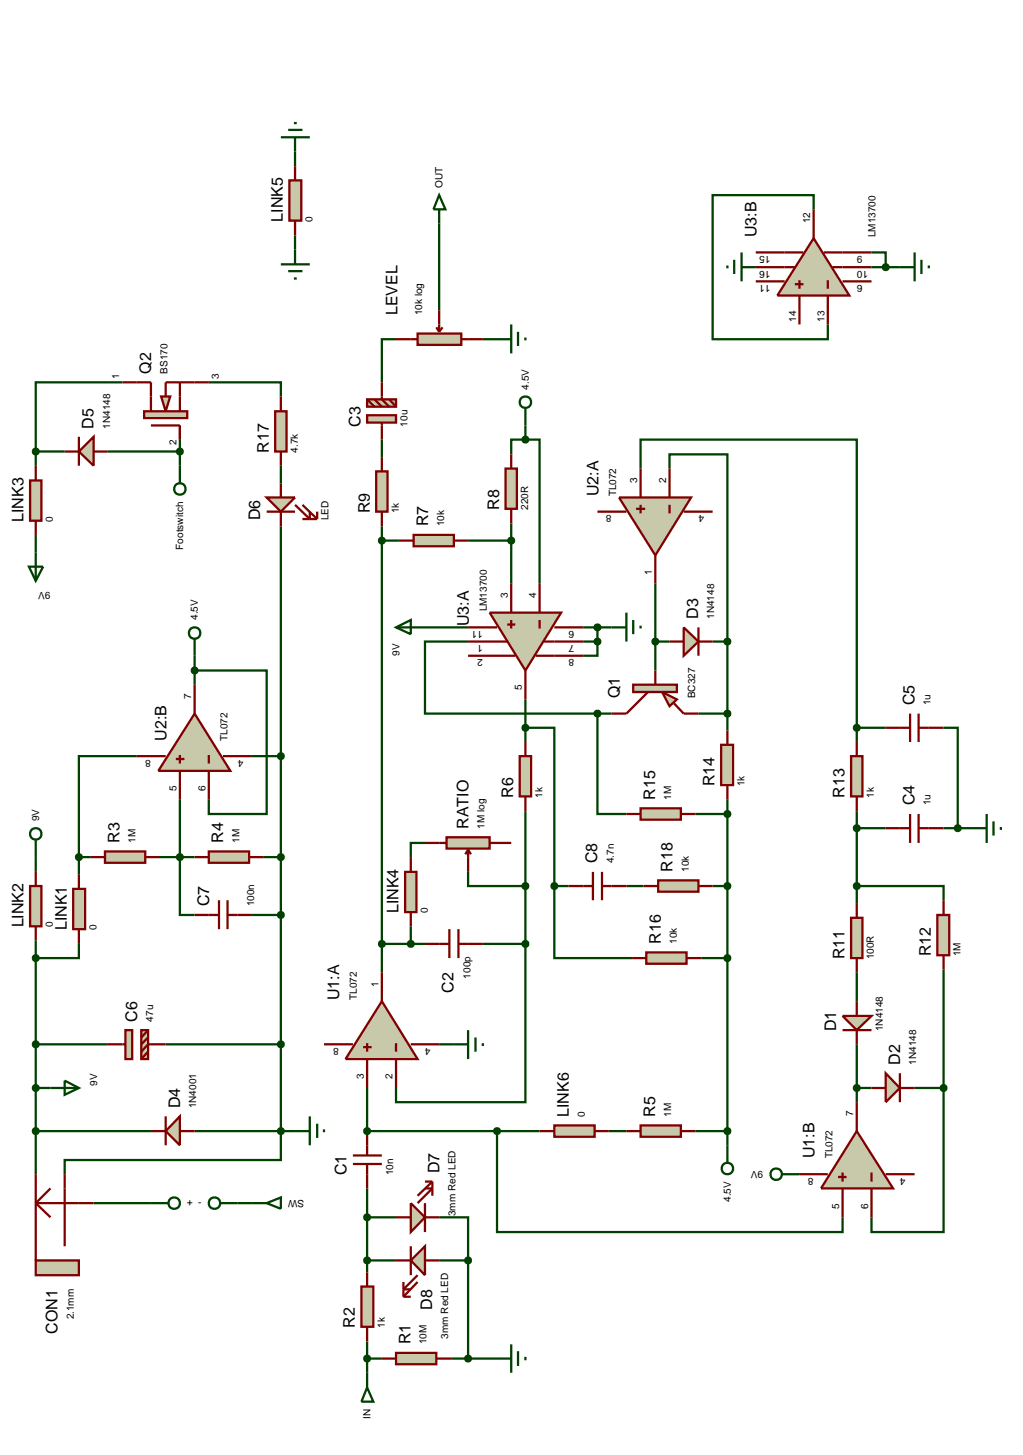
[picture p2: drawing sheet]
<svg xmlns="http://www.w3.org/2000/svg" width="180mm" height="257mm" viewBox="0 0 180 257" stroke-linecap="round" stroke-linejoin="round" font-family="sans-serif">
<g fill="none" stroke="#004000" stroke-width=".4">
<path d="M52 26.7v2.6M77.4 39.4v15.3M143.4 36.9v-2.5h-17.8v25.4h20.3v-2.6M52 41.5v2.5M69.8 59.8h-2.5v7.6M85.1 59.8h2.5M153.6 44.5h2.5v2.6M153.6 47.1h5M6.3 79.6v2.5M6.3 79.6h5.1M19 79.6h12.7M21.6 67.4h-15.3v12.2"/>
<path d="M31.7 77.5v4.6M36.8 67.4h12.7v2.5M67.3 77.5v3.1M92.6 77.5h-2.5v2.6M92.6 77.5h2.5v25.4M92.6 75v2.5M6.3 94.3v3.1M49.5 92.8v111.7h-38.1v2.5M49.5 82.1v3.1M67.3 95.3h3M67.3 92.8v78.6M82.5 95.3h7.6"/>
<path d="M90.1 92.3v10.6M112.9 82.6v-5.1h38.1v50.8M118 82.6v-2.5h10.2v33M34.3 118.2h12.7v25.3h-10.2v-2.5M34.3 115.6v5.1M74.9 110.6h7.6M82.5 113.1h-7.6v12.7h30.4M102.8 113.1h2.5M102.8 110.6h5M105.3 113.1v2.5h-2.5M105.3 110.6v2.5M115.5 102.9v15.3"/>
<path d="M115.5 113.1h2.5M125.6 113.1h2.6M128.2 113.1v15.7M24.1 133.3h-10.2v17.8M44.4 133.3h5.1M92.6 128.3h5.1v27.9M92.6 123.3v7.5M105.3 125.8v17.7h5.1M105.3 125.8h2.5M123.1 125.8h5.1M151 128.3v2.5M151 128.3h5.1"/>
<path d="M166.3 128.3h2.5v17.7M6.3 151.1v2.6M13.9 151.1h2.1M13.9 151.1v3.1M28.2 151.1h6.1M31.7 141v20.3h2.6M46.5 151.1h3M74.9 148.6h-2.5v2.5M82.5 153.7v2.5h10.1M92.6 143v23.4M97.7 156.2v12.7h13.7M97.7 156.2h2.5"/>
<path d="M110.4 156.2h3M122.6 143.5h5.6M125.6 156.2h2.6M128.2 141v60.9M151 156.2h15.3v2.5M151 143v16.2M151 146h5.1M166.3 146h5M6.3 165.8v41.2M13.9 166.4v2.5h-7.6M44.4 161.3h5.1M67.3 166.4h7.6"/>
<path d="M72.4 163.3v3.1M85.1 166.4h7.5M92.6 166.4v27.9h-22.8v-2.5M123.6 168.9h4.6M151 171.4v5.1M166.3 170.9v20.9M6.3 199.4h20.3M6.3 184.1h12.7M6.3 191.8h2.6M29.2 184.1h20.3M34.3 199.4h17.7M64.7 191.8v7.6h30.4"/>
<path d="M77.4 184.1h2.6M87.6 199.4v17.8h60.9v-2.6M107.3 199.4h3.1M122.6 199.4h5.6M151 184.1v10.2M151 191.8h2.6M161.2 191.8h5.1M166.3 191.8v25.4h-12.7v-2.6M16.5 212.1h10.1M41.9 212.1h2.5M64.7 209.5v14.8M64.7 214.6h5.1"/>
<path d="M77.4 214.6h5.1v7.6M64.7 239.5h2.6M64.7 236.5v5.5M64.7 222.2h5.1M77.4 222.2h5.1M79.5 239.5h8.1M82.5 222.2v17.3"/>
</g>
<path d="M86.3 108h12.6l-6.3 10.2z" fill="#c8c8aa" stroke="#800000" stroke-width=".4"/>
<path d="M82.5 113.1h6.9M82.5 115.6h8.3M82.5 110.6h5.1M89.4 110.1h1.4M90.1 102.9v5.1M90.1 109.3v1.5M92.6 118.2v5.1M94.4 115.6h8.4M95.1 102.9v5.1M95.1 109.3v1.5M95.9 113.1h6.9M97.7 110.6h5.1" fill="none" stroke="#800000" stroke-width=".4"/>
<path d="M69.8 238.5h7.1v2h-7.1z" fill="#c8c8aa" stroke="#800000" stroke-width=".4"/>
<path d="M67.3 239.5h2.5M76.9 239.5h2.6" fill="none" stroke="#800000" stroke-width=".4"/>
<path d="M63.7 226.8h2.1v7.1h-2.1z" fill="#c8c8aa" stroke="#800000" stroke-width=".4"/>
<path d="M64.7 224.3v2.5M64.7 233.9v2.6" fill="none" stroke="#800000" stroke-width=".4"/>
<path d="M66.3 83.1h2v7.1h-2z" fill="#c8c8aa" stroke="#800000" stroke-width=".4"/>
<path d="M67.3 80.6v2.5M67.3 90.2v2.6M64.7 199.4v4.3M62.2 203.7h5.1M62.2 205.2h5.1M64.7 205.2v4.3" fill="none" stroke="#800000" stroke-width=".4"/>
<path d="M87.6 239.5h2.5M90.1 237v5M91.3 238.2v2.6M92.6 239.2v.6" fill="none" stroke="#004000" stroke-width=".4"/>
<path d="M72.9 94.3h7.1v2h-7.1z" fill="#c8c8aa" stroke="#800000" stroke-width=".4"/>
<path d="M70.3 95.3h2.6M80 95.3h2.5" fill="none" stroke="#800000" stroke-width=".4"/>
<path d="M89.1 82.6h2v7.1h-2z" fill="#c8c8aa" stroke="#800000" stroke-width=".4"/>
<path d="M90.1 80.1v2.5M90.1 89.7v2.6M74.9 166.4h4.3M79.2 163.8v5.1M80.8 163.8v5.1M80.8 166.4h4.3" fill="none" stroke="#800000" stroke-width=".4"/>
<path d="M148.5 179.1h5.1l-2.6 2.5z" fill="#c8c8aa" stroke="#800000" stroke-width=".4"/>
<path d="M151 176.5v2.6M148.5 181.6h5.1M151 181.6v2.5" fill="none" stroke="#800000" stroke-width=".4"/>
<path d="M156.1 189.2l2.5 2.6-2.5 2.5z" fill="#c8c8aa" stroke="#800000" stroke-width=".4"/>
<path d="M153.6 191.8h2.5M158.6 189.2v5.1M158.6 191.8h2.6" fill="none" stroke="#800000" stroke-width=".4"/>
<path d="M165.2 161.3h2.1v7.1h-2.1z" fill="#c8c8aa" stroke="#800000" stroke-width=".4"/>
<path d="M166.3 158.7v2.6M166.3 168.4v2.5" fill="none" stroke="#800000" stroke-width=".4"/>
<path d="M150 133.3h2v7.1h-2z" fill="#c8c8aa" stroke="#800000" stroke-width=".4"/>
<path d="M151 130.8v2.5M151 140.4v2.6" fill="none" stroke="#800000" stroke-width=".4"/>
<path d="M150.5 128.3l.5 .5-.3-.1zM150.7 127.9l.3-.1-.5 .5zM151 127.8l.4 .2 .1 .3zM151.5 128.3l-.1 .3-.4 .2z" fill="#004000" stroke="#004000" stroke-width=".4"/>
<path d="M150.5 128.3l.5-.5 .5 .5-.5 .5z" fill="#004000"/>
<path d="M77.4 34.4l1.1 2.5h-2.1zM77.4 36.9v2.5M64.7 244.6l1.1 2.5h-2.1zM64.7 242v2.6" fill="none" stroke="#004000" stroke-width=".4"/>
<path d="M6.3 222.2h7.6v2.6h-7.6z" fill="#c8c8aa" stroke="#800000" stroke-width=".4"/>
<path d="M6.3 212.1h10.2M6.3 212.1l2.6 2.5M6.3 207v15.2M8.9 209.5l-2.6 2.6M11.4 207v12.7" fill="none" stroke="#800000" stroke-width=".4"/>
<g fill="#c8c8aa" stroke="#800000" stroke-width=".4">
<path d="M22.1 181.6h1.2v5.1h-1.2z"/>
<path d="M24.9 181.6h1.2v5.1h-1.2z"/>
</g>
<path d="M19 184.1h3.1M26.1 181.6l-1.2 1.3M26.1 182.9l-1.2 1.2M26.1 185.4l-1.2 1.3M29.2 184.1h-3.1l-1.2 1.3" fill="none" stroke="#800000" stroke-width=".4"/>
<path d="M5.8 199.4l.5 .5-.3-.1zM6 199l.3-.1-.5 .5zM6.3 198.9l.4 .2 .1 .3zM6.8 199.4l-.2 .4-.3 .1z" fill="#004000" stroke="#004000" stroke-width=".4"/>
<path d="M6.3 198.9l.5 .5-.5 .5-.5-.5z" fill="#004000"/>
<path d="M49 199.4l.5 .5-.3-.1zM49.2 199l.3-.1-.5 .5zM49.5 198.9l.3 .1 .2 .4zM49.5 199.9l.5-.5-.2 .4z" fill="#004000" stroke="#004000" stroke-width=".4"/>
<path d="M49.5 198.9l.5 .5-.5 .5-.5-.5z" fill="#004000"/>
<path d="M8.9 191.8h5M11.4 190.5l2.5 1.3-2.5 1.2zM52 199.4h2.6M54.6 196.8v5.1M55.9 198.1v2.5M57.1 199.1v.5" fill="none" stroke="#004000" stroke-width=".4"/>
<path d="M66.8 95.3l.5 .5-.4-.2zM66.9 95l.4-.2-.5 .5zM67.3 94.8l.3 .1 .2 .4zM67.8 95.3l-.1 .3-.4 .2z" fill="#004000" stroke="#004000" stroke-width=".4"/>
<path d="M66.8 95.3l.5-.5 .5 .5-.5 .5z" fill="#004000"/>
<path d="M18.5 150.1h7.1v2h-7.1z" fill="#c8c8aa" stroke="#800000" stroke-width=".4"/>
<path d="M16 151.1h2.5M25.6 151.1h2.6" fill="none" stroke="#800000" stroke-width=".4"/>
<path d="M36.8 150.1h7.1v2h-7.1z" fill="#c8c8aa" stroke="#800000" stroke-width=".4"/>
<path d="M34.3 151.1h2.5M43.9 151.1h2.6" fill="none" stroke="#800000" stroke-width=".4"/>
<path d="M31.2 151.1l.5 .5-.3-.1zM31.3 150.8l.4-.2-.5 .5zM31.7 150.6l.4 .2 .1 .3zM32.2 151.1l-.1 .3-.4 .2z" fill="#004000" stroke="#004000" stroke-width=".4"/>
<path d="M31.2 151.1l.5-.5 .5 .5-.5 .5z" fill="#004000"/>
<path d="M49 151.1l.5 .5-.4-.2zM49.2 150.7l.3-.1-.5 .5zM49.5 150.6l.3 .1 .2 .4zM50 151.1l-.1 .3-.4 .2z" fill="#004000" stroke="#004000" stroke-width=".4"/>
<path d="M49 151.1l.5-.5 .5 .5-.5 .5z" fill="#004000"/>
<path d="M5.8 184.1l.5 .5-.3-.1zM6 183.7l.3-.1-.5 .5zM6.3 183.6l.4 .2 .1 .3zM6.8 184.1l-.2 .4-.3 .1z" fill="#004000" stroke="#004000" stroke-width=".4"/>
<path d="M5.8 184.1l.5-.5 .5 .5-.5 .5z" fill="#004000"/>
<g fill="none" stroke="#004000" stroke-width=".4">
<path d="M34.3 112.6v3"/>
<circle cx="34.3" cy="111.6" r="1.01"/>
</g>
<path d="M150.5 191.8l.5 .5-.3-.1zM150.7 191.4l.3-.1-.5 .5zM151 191.3l.4 .2 .1 .3zM151.5 191.8l-.1 .3-.4 .2z" fill="#004000" stroke="#004000" stroke-width=".4"/>
<path d="M151 191.3l.5 .5-.5 .5-.5-.5z" fill="#004000"/>
<path d="M165.8 191.8l.5 .5-.4-.2zM166 191.4l.3-.1-.5 .5zM166.3 191.3l.3 .1 .2 .4zM166.8 191.8l-.1 .3-.4 .2z" fill="#004000" stroke="#004000" stroke-width=".4"/>
<path d="M166.3 191.3l.5 .5-.5 .5-.5-.5z" fill="#004000"/>
<g fill="none" stroke="#004000" stroke-width=".4">
<path d="M128.2 201.9v3.1"/>
<circle cx="128.2" cy="206" r="1.01"/>
</g>
<g fill="#c8c8aa" stroke="#800000" stroke-width=".4">
<path d="M116.7 122l2.6 1.3-1.3 1.2z"/>
<path d="M111.6 120.7h7.7v1.3h-7.7z"/>
</g>
<path d="M115.5 118.2v2.5M114.2 122l-3.8 3.8h-2.6M118.8 124l1.7 1.8h2.6" fill="none" stroke="#800000" stroke-width=".4"/>
<path d="M31.7 196.8v5.1l-2.5-2.5z" fill="#c8c8aa" stroke="#800000" stroke-width=".4"/>
<path d="M26.6 199.4h2.6M29.2 196.8v5.1M31.7 199.4h2.6" fill="none" stroke="#800000" stroke-width=".4"/>
<path d="M49 184.1l.5 .5-.3-.1zM49.2 183.7l.3-.1-.5 .5zM49.5 183.6l.3 .1 .2 .4zM49.5 184.6l.5-.5-.2 .4z" fill="#004000" stroke="#004000" stroke-width=".4"/>
<path d="M49.5 183.6l.5 .5-.5 .5-.5-.5z" fill="#004000"/>
<path d="M127.1 131.3h2.1v7.1h-2.1z" fill="#c8c8aa" stroke="#800000" stroke-width=".4"/>
<path d="M128.2 128.8v2.5M128.2 138.4v2.6" fill="none" stroke="#800000" stroke-width=".4"/>
<path d="M113.9 167.9h7.1v2h-7.1z" fill="#c8c8aa" stroke="#800000" stroke-width=".4"/>
<path d="M111.4 168.9h2.5M121 168.9h2.6" fill="none" stroke="#800000" stroke-width=".4"/>
<g fill="none" stroke="#004000" stroke-width=".4">
<path d="M92.6 72v3"/>
<circle cx="92.6" cy="70.9" r="1.01"/>
</g>
<path d="M92.1 77.5l.5 .5-.4-.2zM92.2 77.2l.4-.2-.5 .5zM92.6 77l.4 .2 .1 .3zM93.1 77.5l-.1 .3-.4 .2z" fill="#004000" stroke="#004000" stroke-width=".4"/>
<path d="M92.1 77.5l.5-.5 .5 .5-.5 .5z" fill="#004000"/>
<path d="M112.9 142.5h7.1v2h-7.1z" fill="#c8c8aa" stroke="#800000" stroke-width=".4"/>
<path d="M110.4 143.5h2.5M120 143.5h2.6" fill="none" stroke="#800000" stroke-width=".4"/>
<path d="M127.7 125.8l.5 .5-.4-.2zM127.9 125.4l.3-.1-.5 .5zM128.2 125.3l.4 .2 .1 .3zM128.7 125.8l-.1 .3-.4 .2z" fill="#004000" stroke="#004000" stroke-width=".4"/>
<path d="M128.2 125.3l.5 .5-.5 .5-.5-.5z" fill="#004000"/>
<path d="M66.8 166.4l.5 .5-.4-.2zM67 166l.3-.1-.5 .5zM67.3 165.9l.4 .2 .1 .3zM67.8 166.4l-.1 .3-.4 .2z" fill="#004000" stroke="#004000" stroke-width=".4"/>
<path d="M67.3 165.9l.5 .5-.5 .5-.5-.5z" fill="#004000"/>
<path d="M150 161.8h2v7.1h-2z" fill="#c8c8aa" stroke="#800000" stroke-width=".4"/>
<path d="M151 159.2v2.6M151 168.9v2.5" fill="none" stroke="#800000" stroke-width=".4"/>
<path d="M150.5 146l.5 .5-.3-.1zM150.7 145.6l.3-.1-.5 .5zM151 145.5l.4 .2 .1 .3zM151 146.5l.5-.5-.1 .3z" fill="#004000" stroke="#004000" stroke-width=".4"/>
<path d="M151 145.5l.5 .5-.5 .5-.5-.5z" fill="#004000"/>
<path d="M150.5 156.2l.5 .5-.3-.1zM150.7 155.8l.3-.1-.5 .5zM151 155.7l.4 .2 .1 .3zM151 156.7l.5-.5-.1 .3z" fill="#004000" stroke="#004000" stroke-width=".4"/>
<path d="M150.5 156.2l.5-.5 .5 .5-.5 .5z" fill="#004000"/>
<path d="M120.5 110.6l2.6 2.5-2.6 2.5z" fill="#c8c8aa" stroke="#800000" stroke-width=".4"/>
<path d="M118 113.1h2.5M123.1 110.6v5M123.1 113.1h2.5" fill="none" stroke="#800000" stroke-width=".4"/>
<path d="M115 113.1l.5 .5-.4-.2zM115.2 112.7l.3-.1-.5 .5zM115.5 112.6l.4 .2 .1 .3zM115.5 113.6l.5-.5-.1 .3z" fill="#004000" stroke="#004000" stroke-width=".4"/>
<path d="M115.5 112.6l.5 .5-.5 .5-.5-.5z" fill="#004000"/>
<path d="M127.7 113.1l.5 .5-.4-.2zM127.9 112.7l.3-.1-.5 .5zM128.2 112.6l.4 .2 .1 .3zM128.7 113.1l-.1 .3-.4 .2z" fill="#004000" stroke="#004000" stroke-width=".4"/>
<path d="M128.2 112.6l.5 .5-.5 .5-.5-.5z" fill="#004000"/>
<path d="M49 133.3l.5 .5-.3-.1zM49.2 132.9l.3-.1-.5 .5zM49.5 132.8l.4 .2 .1 .3zM49.5 133.8l.5-.5-.2 .4z" fill="#004000" stroke="#004000" stroke-width=".4"/>
<path d="M49.5 132.8l.5 .5-.5 .5-.5-.5z" fill="#004000"/>
<path d="M48.5 72.5h2v7.1h-2z" fill="#c8c8aa" stroke="#800000" stroke-width=".4"/>
<path d="M49.5 69.9v2.6M49.5 79.6v2.5" fill="none" stroke="#800000" stroke-width=".4"/>
<path d="M47 87.7h5l-2.5 2.5z" fill="#c8c8aa" stroke="#800000" stroke-width=".4"/>
<path d="M47 90.2h5M49.5 85.2v2.5M49.5 90.2v2.6M52 89l2.6 2.5v-1.3M53.3 89l2.6 2.5M53.3 91.5h2.6M55.9 90.2v1.3" fill="none" stroke="#800000" stroke-width=".4"/>
<path d="M91.6 133.3h2v7.1h-2z" fill="#c8c8aa" stroke="#800000" stroke-width=".4"/>
<path d="M92.6 130.8v2.5M92.6 140.4v2.6" fill="none" stroke="#800000" stroke-width=".4"/>
<path d="M104.8 125.8l.5 .5-.3-.1zM105 125.4l.3-.1-.5 .5zM105.3 125.3l.4 .2 .1 .3zM105.3 126.3l.5-.5-.1 .3z" fill="#004000" stroke="#004000" stroke-width=".4"/>
<path d="M104.8 125.8l.5-.5 .5 .5-.5 .5z" fill="#004000"/>
<path d="M69.8 110.6l2.6-1.3v2.5zM69.8 110.6h5.1M107.8 110.6h2.6M110.4 108v5.1M111.6 109.3v2.5M112.9 110.3v.5" fill="none" stroke="#004000" stroke-width=".4"/>
<path d="M67.3 176.5l6.3 10.2h-12.7z" fill="#c8c8aa" stroke="#800000" stroke-width=".4"/>
<path d="M67.3 171.4v5.1M57.1 184.1h5.1M64 184.6h1.5M64.7 183.9v1.5M64.7 186.7v5.1M69.8 183.9v1.5M69.8 186.7v5.1M72.4 184.1h5" fill="none" stroke="#800000" stroke-width=".4"/>
<path d="M151 199.4l6.4 10.1h-12.7z" fill="#c8c8aa" stroke="#800000" stroke-width=".4"/>
<path d="M151 194.3v5.1M140.9 207h5M147.7 207.5h1.5M148.5 206.7v1.6M148.5 209.5v5.1M153.6 206.7v1.6M153.6 209.5v5.1M156.1 207h5.1" fill="none" stroke="#800000" stroke-width=".4"/>
<path d="M80 184.1h2.5M82.5 181.6v5.1M83.8 182.9v2.5M85.1 183.9v.5" fill="none" stroke="#004000" stroke-width=".4"/>
<path d="M109.1 87.7h12.7l-6.3 10.2z" fill="#c8c8aa" stroke="#800000" stroke-width=".4"/>
<path d="M105.3 90.2h5.1M112.1 89.7h1.6M112.9 82.6v5.1M112.9 89v1.5M115.5 97.9v5M118 82.6v5.1M118 89v1.5M120.5 90.2h5.1" fill="none" stroke="#800000" stroke-width=".4"/>
<path d="M34.3 125.8l6.3 10.1h-12.7z" fill="#c8c8aa" stroke="#800000" stroke-width=".4"/>
<path d="M24.1 133.3h5.1M31 133.8h1.5M31.7 133.1v1.5M31.7 135.9v5.1M34.3 120.7v5.1M36.8 133.1v1.5M36.8 135.9v5.1M39.3 133.3h5.1" fill="none" stroke="#800000" stroke-width=".4"/>
<path d="M33.8 118.2l.5 .5-.3-.1zM34 117.8l.3-.1-.5 .5zM34.3 117.7l.4 .2 .1 .3zM34.3 118.7l.5-.5-.1 .3z" fill="#004000" stroke="#004000" stroke-width=".4"/>
<path d="M34.3 117.7l.5 .5-.5 .5-.5-.5z" fill="#004000"/>
<path d="M38.6 158.7v5.1M40.1 158.7v5.1M34.3 161.3h4.3M40.1 161.3h4.3" fill="none" stroke="#800000" stroke-width=".4"/>
<path d="M143.4 42l6.3 10.1h-12.7z" fill="#c8c8aa" stroke="#800000" stroke-width=".4"/>
<path d="M143.4 36.9v5.1M133.2 47.1h6.9M133.2 44.5h8.4M133.2 49.6h5.1M140.1 50.1h1.5M140.9 49.4v1.5M140.9 52.1v5.1M145.2 44.5h8.4M145.9 49.4v1.5M145.9 52.1v5.1M146.7 47.1h6.9M148.5 49.6h5.1" fill="none" stroke="#800000" stroke-width=".4"/>
<path d="M128.2 46.8v.5M129.4 45.8v2.5M130.7 47.1h2.5M130.7 44.5v5.1" fill="none" stroke="#004000" stroke-width=".4"/>
<path d="M92.1 166.4l.5 .5-.4-.2zM92.2 166.1l.4-.2-.5 .5zM92.6 165.9l.4 .2 .1 .3zM93.1 166.4l-.1 .3-.4 .2z" fill="#004000" stroke="#004000" stroke-width=".4"/>
<path d="M92.1 166.4l.5-.5 .5 .5-.5 .5z" fill="#004000"/>
<path d="M158.6 47.1h2.6M161.2 44.5v5.1M162.4 45.8v2.5M163.7 46.8v.5" fill="none" stroke="#004000" stroke-width=".4"/>
<path d="M155.6 47.1l.5 .5-.3-.1zM155.7 46.8l.4-.2-.5 .5zM156.1 46.6l.3 .1 .2 .4zM156.6 47.1l-.1 .3-.4 .2z" fill="#004000" stroke="#004000" stroke-width=".4"/>
<path d="M155.6 47.1l.5-.5 .5 .5-.5 .5z" fill="#004000"/>
<path d="M104.8 113.1l.5 .5-.3-.1zM105 112.7l.3-.1-.5 .5zM105.3 112.6l.4 .2 .1 .3zM105.3 113.6l.5-.5-.1 .3z" fill="#004000" stroke="#004000" stroke-width=".4"/>
<path d="M105.3 112.6l.5 .5-.5 .5-.5-.5z" fill="#004000"/>
<path d="M104.8 110.6l.5 .5-.4-.2zM104.9 110.3l.4-.2-.5 .5zM105.3 110.1l.3 .1 .2 .4zM105.8 110.6l-.1 .3-.4 .2z" fill="#004000" stroke="#004000" stroke-width=".4"/>
<path d="M104.8 110.6l.5-.5 .5 .5-.5 .5z" fill="#004000"/>
<path d="M156.1 128.3h4.3M160.4 125.8v5M161.9 125.8v5M161.9 128.3h4.4M156.1 146h4.3M160.4 143.5v5.1M161.9 143.5v5.1M161.9 146h4.4" fill="none" stroke="#800000" stroke-width=".4"/>
<g fill="none" stroke="#004000" stroke-width=".4">
<path d="M26.6 212.1h3.1M38.8 212.1h3.1"/>
<circle cx="30.7" cy="212.1" r="1.01"/>
<circle cx="37.8" cy="212.1" r="1.01"/>
</g>
<path d="M168.3 146l.5 .5-.3-.1zM168.4 145.7l.4-.2-.5 .5zM168.8 145.5l.4 .2 .1 .3zM168.8 146.5l.5-.5-.1 .3z" fill="#004000" stroke="#004000" stroke-width=".4"/>
<path d="M168.3 146l.5-.5 .5 .5-.5 .5z" fill="#004000"/>
<path d="M5.3 156.2h2v7.1h-2z" fill="#c8c8aa" stroke="#800000" stroke-width=".4"/>
<path d="M6.3 153.7v2.5M6.3 163.3v2.5" fill="none" stroke="#800000" stroke-width=".4"/>
<g fill="none" stroke="#004000" stroke-width=".4">
<path d="M6.3 148.1v3M137.8 207h3.1"/>
<circle cx="6.3" cy="147" r="1.01"/>
<circle cx="136.8" cy="207" r="1.01"/>
</g>
<path d="M12.9 156.7h2.1v7.1h-2.1z" fill="#c8c8aa" stroke="#800000" stroke-width=".4"/>
<path d="M13.9 154.2v2.5M13.9 163.8v2.6" fill="none" stroke="#800000" stroke-width=".4"/>
<path d="M171.3 146h2.6M173.9 143.5v5.1M175.1 144.8v2.5M176.4 145.8v.5" fill="none" stroke="#004000" stroke-width=".4"/>
<path d="M64.2 239.5l.5 .5-.3-.1zM64.4 239.1l.3-.1-.5 .5zM64.7 239l.3 .1 .2 .4zM65.2 239.5l-.2 .4-.3 .1z" fill="#004000" stroke="#004000" stroke-width=".4"/>
<path d="M64.7 239l.5 .5-.5 .5-.5-.5z" fill="#004000"/>
<path d="M64.2 199.4l.5 .5-.3-.1zM64.4 199l.3-.1-.5 .5zM64.7 198.9l.4 .2 .1 .3zM65.2 199.4l-.2 .4-.3 .1z" fill="#004000" stroke="#004000" stroke-width=".4"/>
<path d="M64.7 198.9l.5 .5-.5 .5-.5-.5z" fill="#004000"/>
<path d="M127.7 143.5l.5 .5-.4-.2zM127.8 143.2l.4-.2-.5 .5zM128.2 143l.4 .2 .1 .3zM128.7 143.5l-.1 .3-.4 .2z" fill="#004000" stroke="#004000" stroke-width=".4"/>
<path d="M127.7 143.5l.5-.5 .5 .5-.5 .5z" fill="#004000"/>
<path d="M5.8 191.8l.5 .5-.3-.1zM5.9 191.5l.4-.2-.5 .5zM6.3 191.3l.3 .1 .2 .4zM6.8 191.8l-.1 .3-.4 .2z" fill="#004000" stroke="#004000" stroke-width=".4"/>
<path d="M5.8 191.8l.5-.5 .5 .5-.5 .5z" fill="#004000"/>
<path d="M13.4 151.1l.5 .5-.4-.2zM13.6 150.7l.3-.1-.5 .5zM13.9 150.6l.4 .2 .1 .3zM14.4 151.1l-.1 .3-.4 .2z" fill="#004000" stroke="#004000" stroke-width=".4"/>
<path d="M13.4 151.1l.5-.5 .5 .5-.5 .5z" fill="#004000"/>
<path d="M5.8 168.9l.5 .5-.3-.1zM5.9 168.6l.4-.2-.5 .5zM6.3 168.4l.3 .1 .2 .4zM6.8 168.9l-.2 .4-.3 .1z" fill="#004000" stroke="#004000" stroke-width=".4"/>
<path d="M5.8 168.9l.5-.5 .5 .5-.5 .5z" fill="#004000"/>
<path d="M49 161.3l.5 .5-.3-.1zM49.2 160.9l.3-.1-.5 .5zM49.5 160.8l.4 .2 .1 .3zM49.5 161.8l.5-.5-.2 .4z" fill="#004000" stroke="#004000" stroke-width=".4"/>
<path d="M49.5 160.8l.5 .5-.5 .5-.5-.5z" fill="#004000"/>
<path d="M44.4 212.1h2.6M47 212.1l2.5-1v2z" fill="none" stroke="#004000" stroke-width=".4"/>
<path d="M13.9 79.6l2.6-2.6v5.1z" fill="#c8c8aa" stroke="#800000" stroke-width=".4"/>
<path d="M11.4 79.6h2.5M13.9 77v5.1M16.5 79.6h2.5" fill="none" stroke="#800000" stroke-width=".4"/>
<g fill="none" stroke="#004000" stroke-width=".4">
<path d="M31.7 82.1v3.1"/>
<circle cx="31.7" cy="86.2" r="1.01"/>
</g>
<path d="M31.2 79.6l.5 .5-.3-.1zM31.3 79.3l.4-.2-.5 .5zM31.7 79.1l.4 .2 .1 .3zM32.2 79.6l-.1 .3-.4 .2z" fill="#004000" stroke="#004000" stroke-width=".4"/>
<path d="M31.2 79.6l.5-.5 .5 .5-.5 .5z" fill="#004000"/>
<path d="M73.6 58.8h7.7v2h-7.7z" fill="#c8c8aa" stroke="#800000" stroke-width=".4"/>
<path d="M69.8 59.8h3.8M76.9 57.7l.5 .8M77.4 54.7v3.8M78 57.7l-.6 .8M81.3 59.8h3.8" fill="none" stroke="#800000" stroke-width=".4"/>
<path d="M87.6 59.8h2.5M90.1 57.2v5.1M91.3 58.5v2.5M92.6 59.5v.5" fill="none" stroke="#004000" stroke-width=".4"/>
<path d="M112.9 198.4h7.1v2h-7.1z" fill="#c8c8aa" stroke="#800000" stroke-width=".4"/>
<path d="M110.4 199.4h2.5M120 199.4h2.6" fill="none" stroke="#800000" stroke-width=".4"/>
<path d="M127.7 199.4l.5 .5-.4-.2zM127.9 199l.3-.1-.5 .5zM128.2 198.9l.4 .2 .1 .3zM128.7 199.4l-.1 .3-.4 .2z" fill="#004000" stroke="#004000" stroke-width=".4"/>
<path d="M128.2 198.9l.5 .5-.5 .5-.5-.5z" fill="#004000"/>
<g fill="#c8c8aa" stroke="#800000" stroke-width=".4">
<path d="M64.7 73.2h5.1v1.3h-5.1z"/>
<path d="M64.7 70.4h5.1v1.3h-5.1z"/>
</g>
<path d="M64.7 70.4l1.3 1.3M66 70.4l1.3 1.3M67.3 67.4v3l1.3 1.3M67.3 74.5v3M68.6 70.4l1.2 1.3" fill="none" stroke="#800000" stroke-width=".4"/>
<path d="M5.3 84.7h2v7.1h-2z" fill="#c8c8aa" stroke="#800000" stroke-width=".4"/>
<path d="M6.3 82.1v2.6M6.3 91.8v2.5" fill="none" stroke="#800000" stroke-width=".4"/>
<path d="M5.8 79.6l.5 .5-.3-.1zM5.9 79.3l.4-.2-.5 .5zM6.3 79.1l.4 .2 .1 .3zM6.8 79.6l-.1 .3-.4 .2z" fill="#004000" stroke="#004000" stroke-width=".4"/>
<path d="M5.8 79.6l.5-.5 .5 .5-.5 .5z" fill="#004000"/>
<path d="M51 31.8h2.1v7.1h-2.1z" fill="#c8c8aa" stroke="#800000" stroke-width=".4"/>
<path d="M52 29.3v2.5M52 38.9v2.6" fill="none" stroke="#800000" stroke-width=".4"/>
<path d="M49.5 24.2h5.1M50.8 22.9h2.5M51.8 21.7h.5M52 24.2v2.5M49.5 46.6h5.1M50.8 47.8h2.5M51.8 49.1h.5M52 44v2.6M5.1 99.9h2.5l-1.3 2.5zM6.3 97.4v5" fill="none" stroke="#004000" stroke-width=".4"/>
<path d="M92.1 128.3l.5 .5-.4-.2zM92.2 128l.4-.2-.5 .5zM92.6 127.8l.4 .2 .1 .3zM93.1 128.3l-.1 .3-.4 .2z" fill="#004000" stroke="#004000" stroke-width=".4"/>
<path d="M92.1 128.3l.5-.5 .5 .5-.5 .5z" fill="#004000"/>
<path d="M97.7 198.4h7.1v2h-7.1z" fill="#c8c8aa" stroke="#800000" stroke-width=".4"/>
<path d="M95.1 199.4h2.6M104.8 199.4h2.5" fill="none" stroke="#800000" stroke-width=".4"/>
<path d="M87.1 199.4l.5 .5-.3-.1zM87.3 199l.3-.1-.5 .5zM87.6 198.9l.3 .1 .2 .4zM87.6 199.9l.5-.5-.2 .4z" fill="#004000" stroke="#004000" stroke-width=".4"/>
<path d="M87.6 198.9l.5 .5-.5 .5-.5-.5z" fill="#004000"/>
<path d="M78.7 147.6h7.6v2h-7.6z" fill="#c8c8aa" stroke="#800000" stroke-width=".4"/>
<path d="M74.9 148.6h3.8M82.5 149.8l-.5 .8M82.5 149.8l.5 .8M82.5 149.8v3.9M86.3 148.6h3.8" fill="none" stroke="#800000" stroke-width=".4"/>
<path d="M71.4 153.7h2v7.1h-2z" fill="#c8c8aa" stroke="#800000" stroke-width=".4"/>
<path d="M72.4 151.1v2.6M72.4 160.8v2.5" fill="none" stroke="#800000" stroke-width=".4"/>
<path d="M89.6 95.3l.5 .5-.4-.2zM89.7 95l.4-.2-.5 .5zM90.1 94.8l.4 .2 .1 .3zM90.6 95.3l-.1 .3-.4 .2z" fill="#004000" stroke="#004000" stroke-width=".4"/>
<path d="M89.6 95.3l.5-.5 .5 .5-.5 .5z" fill="#004000"/>
<path d="M72.4 212.1l2.5 2.5-2.5 2.6z" fill="#c8c8aa" stroke="#800000" stroke-width=".4"/>
<path d="M69.8 214.6h2.6M74.9 212.1v5.1M74.9 209.5h1.3l-2.6 2.6M74.9 208.3h1.3M74.9 214.6h2.5M76.2 208.3l-2.6 2.5M76.2 208.3v2.5" fill="none" stroke="#800000" stroke-width=".4"/>
<path d="M74.9 219.7v5.1l-2.5-2.6z" fill="#c8c8aa" stroke="#800000" stroke-width=".4"/>
<path d="M72.4 219.7v5.1M69.8 222.2h2.6M71.1 228.6h1.3M71.1 226v2.6M73.6 224.8l-2.5 2.5h1.3M73.6 226l-2.5 2.6M74.9 222.2h2.5" fill="none" stroke="#800000" stroke-width=".4"/>
<path d="M82 239.5l.5 .5-.3-.1zM82.1 239.2l.4-.2-.5 .5zM82.5 239l.3 .1 .2 .4zM83 239.5l-.2 .4-.3 .1z" fill="#004000" stroke="#004000" stroke-width=".4"/>
<path d="M82 239.5l.5-.5 .5 .5-.5 .5z" fill="#004000"/>
<path d="M71.9 166.4l.5 .5-.3-.1zM72 166.1l.4-.2-.5 .5zM72.4 165.9l.4 .2 .1 .3zM72.9 166.4l-.1 .3-.4 .2z" fill="#004000" stroke="#004000" stroke-width=".4"/>
<path d="M71.9 166.4l.5-.5 .5 .5-.5 .5z" fill="#004000"/>
<path d="M92.1 156.2l.5 .5-.3-.1zM92.2 155.9l.4-.2-.5 .5zM92.6 155.7l.4 .2 .1 .3zM92.6 156.7l.5-.5-.1 .3z" fill="#004000" stroke="#004000" stroke-width=".4"/>
<path d="M92.1 156.2l.5-.5 .5 .5-.5 .5z" fill="#004000"/>
<path d="M64.2 214.6l.5 .5-.4-.2zM64.4 214.2l.3-.1-.5 .5zM64.7 214.1l.3 .1 .2 .4zM65.2 214.6l-.1 .3-.4 .2z" fill="#004000" stroke="#004000" stroke-width=".4"/>
<path d="M64.7 214.1l.5 .5-.5 .5-.5-.5z" fill="#004000"/>
<path d="M82 222.2l.5 .5-.3-.1zM82.2 221.8l.3-.1-.5 .5zM82.5 221.7l.4 .2 .1 .3zM83 222.2l-.2 .4-.3 .1z" fill="#004000" stroke="#004000" stroke-width=".4"/>
<path d="M82.5 221.7l.5 .5-.5 .5-.5-.5z" fill="#004000"/>
<path d="M64.2 222.2l.5 .5-.3-.1zM64.4 221.8l.3-.1-.5 .5zM64.7 221.7l.4 .2 .1 .3zM65.2 222.2l-.2 .4-.3 .1z" fill="#004000" stroke="#004000" stroke-width=".4"/>
<path d="M64.7 221.7l.5 .5-.5 .5-.5-.5z" fill="#004000"/>
<path d="M100.2 156.2h4.3M104.5 153.7v5M106.1 153.7v5M106.1 156.2h4.3" fill="none" stroke="#800000" stroke-width=".4"/>
<path d="M127.7 168.9l.5 .5-.3-.1zM127.8 168.6l.4-.2-.5 .5zM128.2 168.4l.3 .1 .2 .4zM128.7 168.9l-.1 .3-.4 .2z" fill="#004000" stroke="#004000" stroke-width=".4"/>
<path d="M127.7 168.9l.5-.5 .5 .5-.5 .5z" fill="#004000"/>
<path d="M127.7 156.2l.5 .5-.4-.2zM127.8 155.9l.4-.2-.5 .5zM128.2 155.7l.4 .2 .1 .3zM128.7 156.2l-.1 .3-.4 .2z" fill="#004000" stroke="#004000" stroke-width=".4"/>
<path d="M127.7 156.2l.5-.5 .5 .5-.5 .5z" fill="#004000"/>
<path d="M97.2 156.2l.5 .5-.4-.2zM97.3 155.9l.4-.2-.5 .5zM97.7 155.7l.3 .1 .2 .4zM97.7 156.7l.5-.5-.2 .4z" fill="#004000" stroke="#004000" stroke-width=".4"/>
<path d="M97.2 156.2l.5-.5 .5 .5-.5 .5z" fill="#004000"/>
<path d="M116 155.2h7.1v2h-7.1z" fill="#c8c8aa" stroke="#800000" stroke-width=".4"/>
<path d="M113.4 156.2h2.6M123.1 156.2h2.5" fill="none" stroke="#800000" stroke-width=".4"/>
<g fill="#c8c8aa" stroke="#800000" stroke-width=".4">
<path d="M28.4 69.9h1.6l-.8 2.6z"/>
<path d="M25.4 72.5h7.6v1.2h-7.6z"/>
</g>
<path d="M21.6 67.4h5v5.1M26.6 75h5.1v2.5M31.7 67.4v5.1M36.8 67.4h-7.6v2.5" fill="none" stroke="#800000" stroke-width=".4"/>
<g font-size="2.8">
<text x="49.9" y="39.1" transform="rotate(-90 49.9 39.1)">LINK5</text>
<text x="133.4" y="41.8" transform="rotate(-90 133.4 41.8)">U3:B</text>
<text x="70.1" y="55.6" transform="rotate(-90 70.1 55.6)">LEVEL</text>
<text x="26.7" y="65.9" transform="rotate(-90 26.7 65.9)">Q2</text>
<text x="16.5" y="75.6" transform="rotate(-90 16.5 75.6)">D5</text>
<text x="63.6" y="75.2" transform="rotate(-90 63.6 75.2)">C3</text>
<text x="47.4" y="79.8" transform="rotate(-90 47.4 79.8)">R17</text>
<text x="88" y="89.9" transform="rotate(-90 88 89.9)">R8</text>
<text x="105.5" y="87.5" transform="rotate(-90 105.5 87.5)">U2:A</text>
<text x="4.2" y="92" transform="rotate(-90 4.2 92)">LINK3</text>
<text x="45.9" y="91.7" transform="rotate(-90 45.9 91.7)">D6</text>
<text x="65.2" y="90.5" transform="rotate(-90 65.2 90.5)">R9</text>
<text x="75.5" y="92.8" transform="rotate(-90 75.5 92.8)">R7</text>
<text x="82.7" y="110.4" transform="rotate(-90 82.7 110.4)">U3:A</text>
<text x="123.1" y="109.1" transform="rotate(-90 123.1 109.1)">D3</text>
<text x="109.3" y="123.1" transform="rotate(-90 109.3 123.1)">Q1</text>
<text x="161.2" y="124.3" transform="rotate(-90 161.2 124.3)">C5</text>
<text x="29.4" y="130.6" transform="rotate(-90 29.4 130.6)">U2:B</text>
<text x="90.5" y="140.6" transform="rotate(-90 90.5 140.6)">R6</text>
<text x="115.5" y="141" transform="rotate(-90 115.5 141)">R15</text>
<text x="126" y="138.6" transform="rotate(-90 126 138.6)">R14</text>
<text x="148.9" y="140.6" transform="rotate(-90 148.9 140.6)">R13</text>
<text x="161.2" y="142" transform="rotate(-90 161.2 142)">C4</text>
<text x="21.1" y="148.6" transform="rotate(-90 21.1 148.6)">R3</text>
<text x="39.4" y="148.6" transform="rotate(-90 39.4 148.6)">R4</text>
<text x="82.6" y="146.1" transform="rotate(-90 82.6 146.1)">RATIO</text>
<text x="105.3" y="152.2" transform="rotate(-90 105.3 152.2)">C8</text>
<text x="118.6" y="153.7" transform="rotate(-90 118.6 153.7)">R18</text>
<text x="36.9" y="159.8" transform="rotate(-90 36.9 159.8)">C7</text>
<text x="70.3" y="161" transform="rotate(-90 70.3 161)">LINK4</text>
<text x="4.2" y="163.5" transform="rotate(-90 4.2 163.5)">LINK2</text>
<text x="11.8" y="164" transform="rotate(-90 11.8 164)">LINK1</text>
<text x="116.5" y="166.4" transform="rotate(-90 116.5 166.4)">R16</text>
<text x="148.9" y="169.1" transform="rotate(-90 148.9 169.1)">R11</text>
<text x="164.1" y="168.6" transform="rotate(-90 164.1 168.6)">R12</text>
<text x="59.8" y="176.3" transform="rotate(-90 59.8 176.3)">U1:A</text>
<text x="80" y="175" transform="rotate(-90 80 175)">C2</text>
<text x="24.2" y="180.1" transform="rotate(-90 24.2 180.1)">C6</text>
<text x="147.4" y="181.8" transform="rotate(-90 147.4 181.8)">D1</text>
<text x="158.7" y="187.7" transform="rotate(-90 158.7 187.7)">D2</text>
<text x="31.8" y="195.4" transform="rotate(-90 31.8 195.4)">D4</text>
<text x="100.3" y="196.9" transform="rotate(-90 100.3 196.9)">LINK6</text>
<text x="115.5" y="196.9" transform="rotate(-90 115.5 196.9)">R5</text>
<text x="61.1" y="207.2" transform="rotate(-90 61.1 207.2)">C1</text>
<text x="77.5" y="206.8" transform="rotate(-90 77.5 206.8)">D7</text>
<text x="143.6" y="204.2" transform="rotate(-90 143.6 204.2)">U1:B</text>
<text x="76.2" y="230.9" transform="rotate(-90 76.2 230.9)">D8</text>
<text x="10.2" y="235.1" transform="rotate(-90 10.2 235.1)">CON1</text>
<text x="62.6" y="234.1" transform="rotate(-90 62.6 234.1)">R2</text>
<text x="72.4" y="237" transform="rotate(-90 72.4 237)">R1</text>
</g>
<g font-size="1.8">
<text x="78" y="33.1" transform="rotate(-90 78 33.1)">OUT</text>
<text x="55.1" y="39.1" transform="rotate(-90 55.1 39.1)">0</text>
<text x="142.8" y="39.4" transform="rotate(-90 142.8 39.4)">12</text>
<text x="154.3" y="41.8" transform="rotate(-90 154.3 41.8)">LM13700</text>
<text x="135.8" y="47.7" transform="rotate(180 135.8 47.7)">16</text>
<text x="135.8" y="45.1" transform="rotate(180 135.8 45.1)">15</text>
<text x="152" y="45.1" transform="rotate(180 152 45.1)">9</text>
<text x="153" y="47.7" transform="rotate(180 153 47.7)">10</text>
<text x="135.8" y="50.2" transform="rotate(180 135.8 50.2)">11</text>
<text x="152" y="50.2" transform="rotate(180 152 50.2)">6</text>
<text x="74.4" y="55.6" transform="rotate(-90 74.4 55.6)">10k log</text>
<text x="140.3" y="56.7" transform="rotate(-90 140.3 56.7)">14</text>
<text x="145.3" y="56.7" transform="rotate(-90 145.3 56.7)">13</text>
<text x="29.5" y="65.9" transform="rotate(-90 29.5 65.9)">BS170</text>
<text x="21" y="66.8" transform="rotate(-90 21 66.8)">1</text>
<text x="38.6" y="66.8" transform="rotate(-90 38.6 66.8)">3</text>
<text x="93.2" y="68.7" transform="rotate(-90 93.2 68.7)">4.5V</text>
<text x="19.4" y="75.6" transform="rotate(-90 19.4 75.6)">1N4148</text>
<text x="71.8" y="75.2" transform="rotate(-90 71.8 75.2)">10u</text>
<text x="31.1" y="78.5" transform="rotate(-90 31.1 78.5)">2</text>
<text x="52.5" y="79.8" transform="rotate(-90 52.5 79.8)">4.7k</text>
<text x="93.1" y="89.9" transform="rotate(-90 93.1 89.9)">220R</text>
<text x="108.6" y="87.5" transform="rotate(-90 108.6 87.5)">TL072</text>
<text x="112.3" y="85.2" transform="rotate(-90 112.3 85.2)">3</text>
<text x="117.4" y="85.2" transform="rotate(-90 117.4 85.2)">2</text>
<text x="9.3" y="92" transform="rotate(-90 9.3 92)">0</text>
<text x="57.9" y="91.7" transform="rotate(-90 57.9 91.7)">LED</text>
<text x="70.3" y="90.5" transform="rotate(-90 70.3 90.5)">1k</text>
<text x="78.3" y="92.8" transform="rotate(-90 78.3 92.8)">10k</text>
<text x="107.8" y="90.8" transform="rotate(180 107.8 90.8)">8</text>
<text x="124.1" y="90.8" transform="rotate(180 124.1 90.8)">4</text>
<text x="32.3" y="96.9" transform="rotate(-90 32.3 96.9)">Footswitch</text>
<text x="114.9" y="101.4" transform="rotate(-90 114.9 101.4)">1</text>
<text x="8.9" y="104.4" transform="rotate(180 8.9 104.4)">9V</text>
<text x="85.8" y="107.8" transform="rotate(-90 85.8 107.8)">LM13700</text>
<text x="89.5" y="105.5" transform="rotate(-90 89.5 105.5)">3</text>
<text x="94.5" y="105.5" transform="rotate(-90 94.5 105.5)">4</text>
<text x="34.9" y="109.3" transform="rotate(-90 34.9 109.3)">4.5V</text>
<text x="85.1" y="111.2" transform="rotate(180 85.1 111.2)">11</text>
<text x="85.1" y="113.7" transform="rotate(180 85.1 113.7)">1</text>
<text x="101.2" y="111.2" transform="rotate(180 101.2 111.2)">6</text>
<text x="101.2" y="113.7" transform="rotate(180 101.2 113.7)">7</text>
<text x="125.9" y="109.1" transform="rotate(-90 125.9 109.1)">1N4148</text>
<text x="70.4" y="115.6" transform="rotate(-90 70.4 115.6)">9V</text>
<text x="85.1" y="116.2" transform="rotate(180 85.1 116.2)">2</text>
<text x="101.2" y="116.2" transform="rotate(180 101.2 116.2)">8</text>
<text x="33.7" y="123.3" transform="rotate(-90 33.7 123.3)">7</text>
<text x="92" y="121.7" transform="rotate(-90 92 121.7)">5</text>
<text x="122.5" y="123.1" transform="rotate(-90 122.5 123.1)">BC327</text>
<text x="164" y="124.3" transform="rotate(-90 164 124.3)">1u</text>
<text x="40.1" y="130.6" transform="rotate(-90 40.1 130.6)">TL072</text>
<text x="26.6" y="133.9" transform="rotate(180 26.6 133.9)">8</text>
<text x="42.9" y="133.9" transform="rotate(180 42.9 133.9)">4</text>
<text x="31.1" y="139.4" transform="rotate(-90 31.1 139.4)">5</text>
<text x="36.2" y="139.4" transform="rotate(-90 36.2 139.4)">6</text>
<text x="95.6" y="140.6" transform="rotate(-90 95.6 140.6)">1k</text>
<text x="118.3" y="141" transform="rotate(-90 118.3 141)">1M</text>
<text x="131.2" y="138.6" transform="rotate(-90 131.2 138.6)">1k</text>
<text x="154" y="140.6" transform="rotate(-90 154 140.6)">1k</text>
<text x="164" y="142" transform="rotate(-90 164 142)">1u</text>
<text x="6.9" y="144.8" transform="rotate(-90 6.9 144.8)">9V</text>
<text x="23.9" y="148.6" transform="rotate(-90 23.9 148.6)">1M</text>
<text x="42.2" y="148.6" transform="rotate(-90 42.2 148.6)">1M</text>
<text x="85.4" y="146.1" transform="rotate(-90 85.4 146.1)">1M log</text>
<text x="108.2" y="152.2" transform="rotate(-90 108.2 152.2)">4.7n</text>
<text x="121.4" y="153.7" transform="rotate(-90 121.4 153.7)">10k</text>
<text x="44.8" y="159.8" transform="rotate(-90 44.8 159.8)">100n</text>
<text x="75.4" y="161" transform="rotate(-90 75.4 161)">0</text>
<text x="9.3" y="163.5" transform="rotate(-90 9.3 163.5)">0</text>
<text x="17" y="164" transform="rotate(-90 17 164)">0</text>
<text x="119.3" y="166.4" transform="rotate(-90 119.3 166.4)">10k</text>
<text x="82.9" y="172.5" transform="rotate(-90 82.9 172.5)">100p</text>
<text x="154" y="169.1" transform="rotate(-90 154 169.1)">100R</text>
<text x="169.3" y="168.6" transform="rotate(-90 169.3 168.6)">1M</text>
<text x="62.9" y="176.3" transform="rotate(-90 62.9 176.3)">TL072</text>
<text x="66.7" y="174" transform="rotate(-90 66.7 174)">1</text>
<text x="27" y="180.1" transform="rotate(-90 27 180.1)">47u</text>
<text x="59.7" y="184.7" transform="rotate(180 59.7 184.7)">8</text>
<text x="75.9" y="184.7" transform="rotate(180 75.9 184.7)">4</text>
<text x="155.6" y="181.8" transform="rotate(-90 155.6 181.8)">1N4148</text>
<text x="17.1" y="191.4" transform="rotate(-90 17.1 191.4)">9V</text>
<text x="64.1" y="190.2" transform="rotate(-90 64.1 190.2)">3</text>
<text x="69.2" y="190.2" transform="rotate(-90 69.2 190.2)">2</text>
<text x="161.5" y="187.7" transform="rotate(-90 161.5 187.7)">1N4148</text>
<text x="34.6" y="195.4" transform="rotate(-90 34.6 195.4)">1N4001</text>
<text x="103.1" y="196.9" transform="rotate(-90 103.1 196.9)">0</text>
<text x="118.3" y="196.9" transform="rotate(-90 118.3 196.9)">1M</text>
<text x="150.4" y="196.8" transform="rotate(-90 150.4 196.8)">7</text>
<text x="69.3" y="207.2" transform="rotate(-90 69.3 207.2)">10n</text>
<text x="134.5" y="206.4" transform="rotate(180 134.5 206.4)">9V</text>
<text x="143.4" y="207.6" transform="rotate(180 143.4 207.6)">8</text>
<text x="146.7" y="204.2" transform="rotate(-90 146.7 204.2)">TL072</text>
<text x="159.6" y="207.6" transform="rotate(180 159.6 207.6)">4</text>
<text x="35.5" y="211.5" transform="rotate(180 35.5 211.5)">- +</text>
<text x="53.6" y="211.5" transform="rotate(180 53.6 211.5)">SW</text>
<text x="80.3" y="214.4" transform="rotate(-90 80.3 214.4)">3mm Red LED</text>
<text x="128.8" y="211.9" transform="rotate(-90 128.8 211.9)">4.5V</text>
<text x="147.9" y="213.1" transform="rotate(-90 147.9 213.1)">5</text>
<text x="153" y="213.1" transform="rotate(-90 153 213.1)">6</text>
<text x="13" y="232.6" transform="rotate(-90 13 232.6)">2.1mm</text>
<text x="67.8" y="234.1" transform="rotate(-90 67.8 234.1)">1k</text>
<text x="75.2" y="237" transform="rotate(-90 75.2 237)">10M</text>
<text x="79" y="236" transform="rotate(-90 79 236)">3mm Red LED</text>
<text x="65.3" y="250.2" transform="rotate(-90 65.3 250.2)">IN</text>
</g>
</svg>
